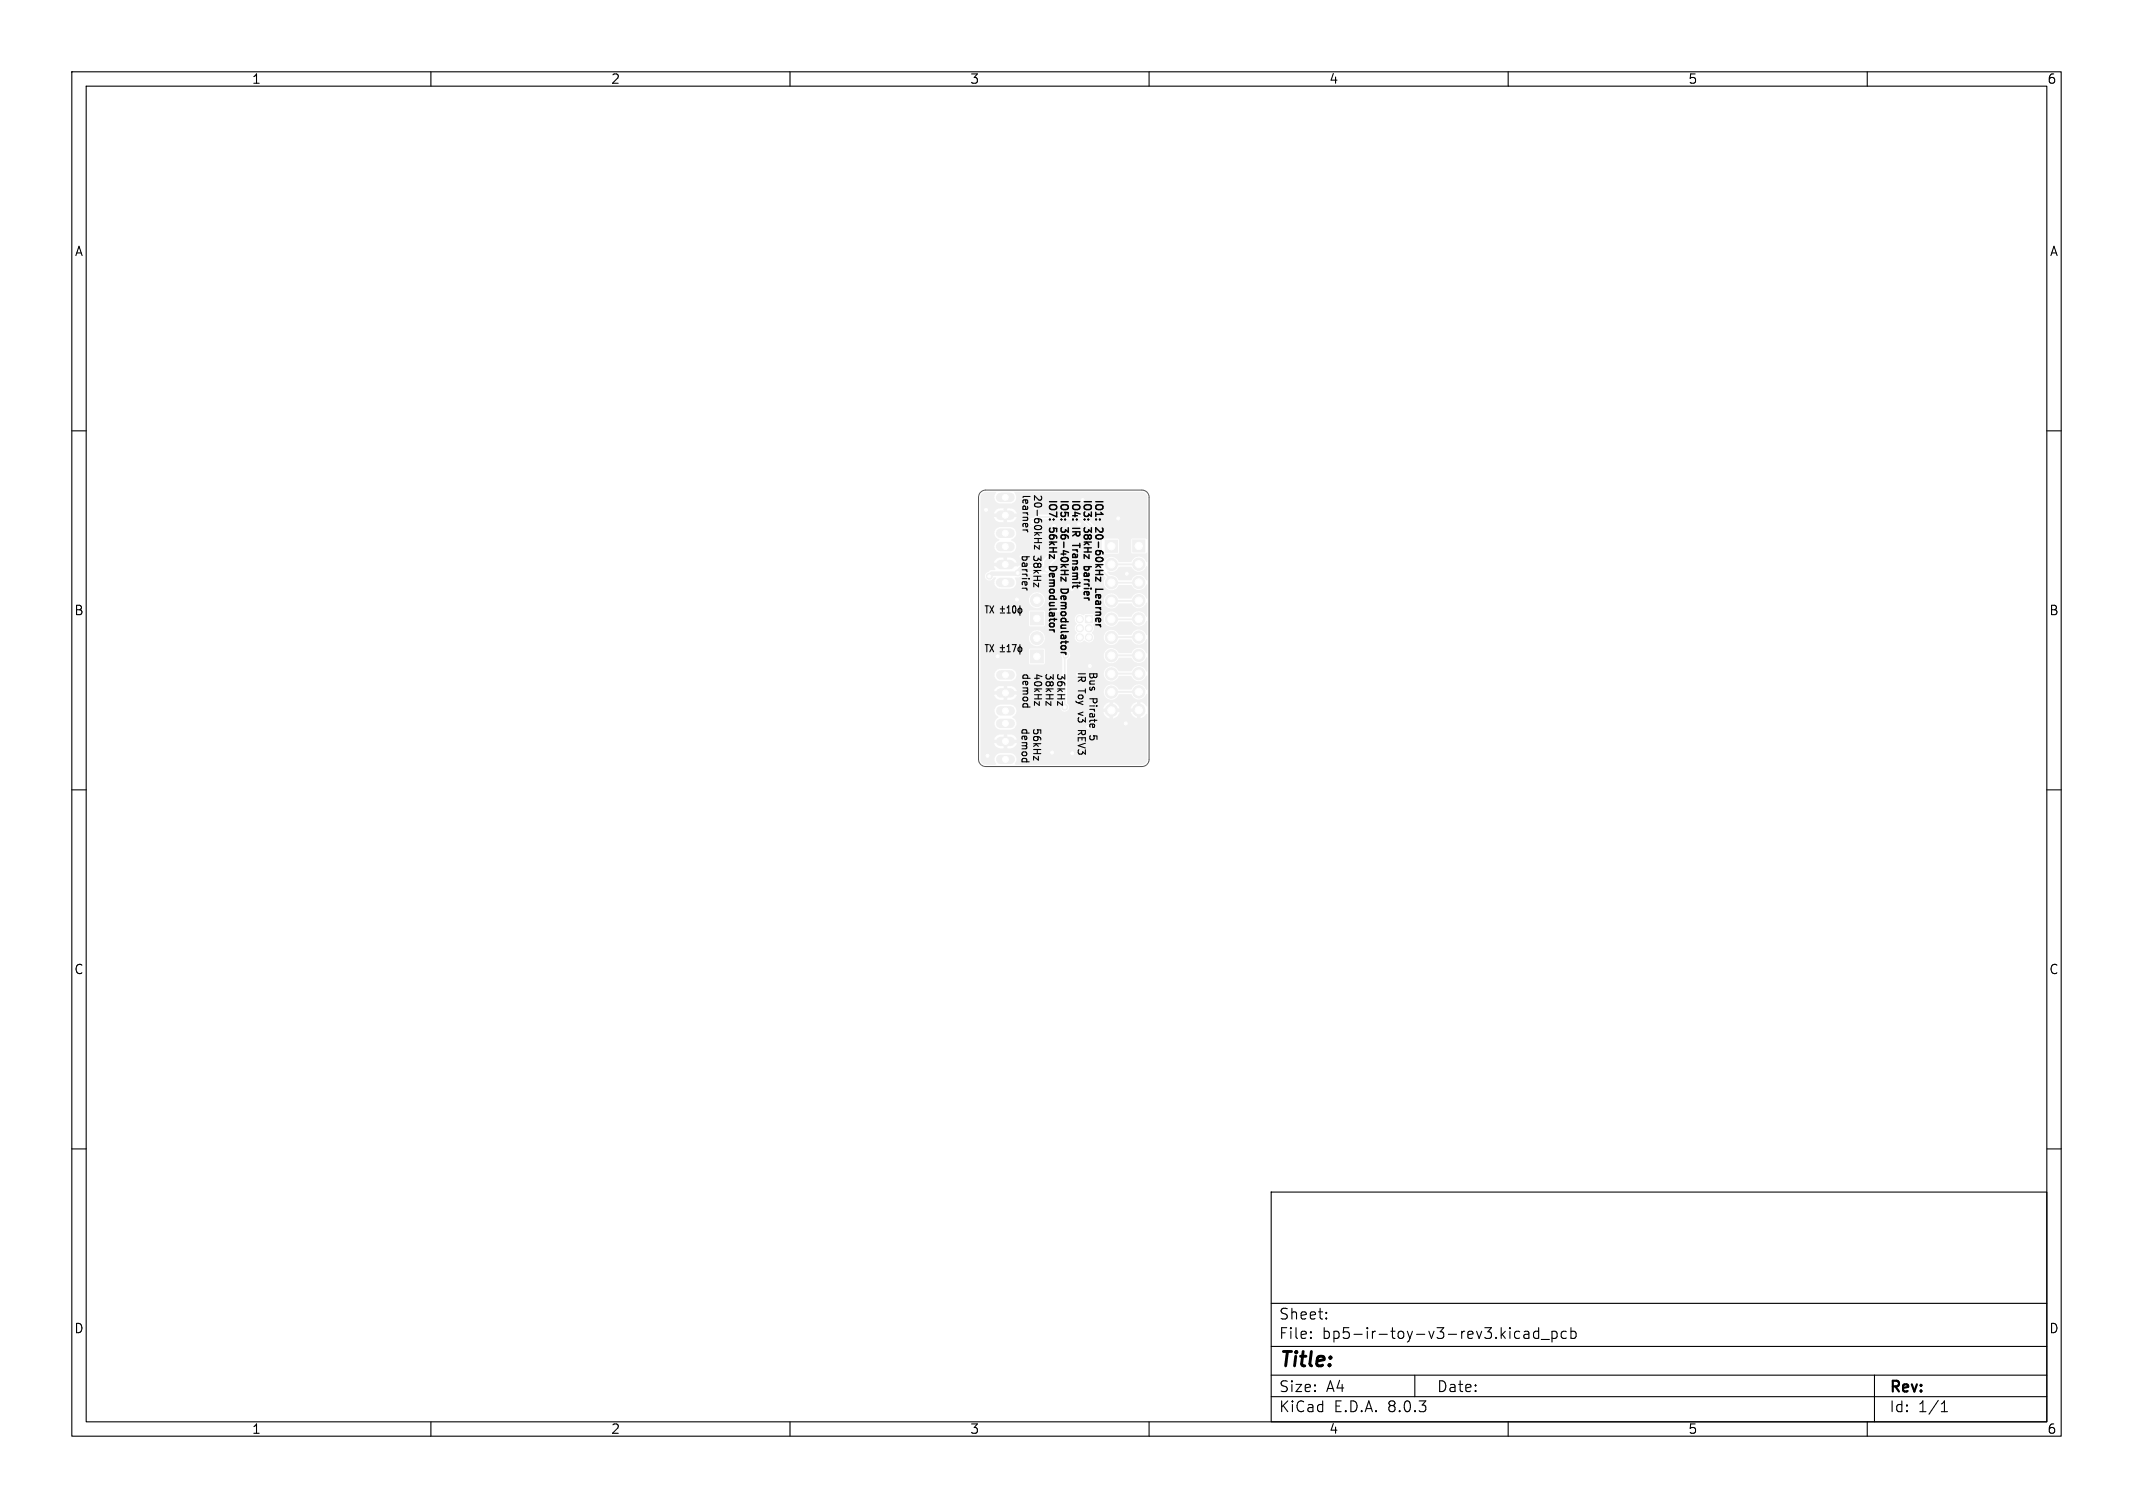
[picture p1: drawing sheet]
<svg xmlns="http://www.w3.org/2000/svg" width="297mm" height="210mm" viewBox="0 0 297 210" stroke-linecap="round" stroke-linejoin="round" font-family="sans-serif">
<g fill="#f0f0f0" stroke="#f0f0f0" stroke-width=".14">
<path d="M151.1 85.7h1v1h-1z"/>
<path d="M143.5 90.5h1.8v1.8h-1.8z"/>
<path d="M157.7 75.2h1.7v1.7h-1.7z"/>
<path d="M143.5 85.2h1.8v1.8h-1.8z"/>
<path d="M153.9 75.2h1.7v1.7h-1.7z"/>
<circle cx="150.4" cy="86.2" r=".5"/>
<circle cx="151.6" cy="87.5" r=".5"/>
<circle cx="150.4" cy="87.5" r=".5"/>
<circle cx="151.6" cy="88.8" r=".5"/>
<circle cx="150.4" cy="88.8" r=".5"/>
<circle cx="144.4" cy="88.9" r=".9"/>
<circle cx="158.6" cy="78.6" r=".85"/>
<circle cx="158.6" cy="81.1" r=".85"/>
<circle cx="158.6" cy="83.7" r=".85"/>
<circle cx="158.6" cy="86.2" r=".85"/>
<circle cx="158.6" cy="88.7" r=".85"/>
<circle cx="158.6" cy="91.3" r=".85"/>
<circle cx="158.6" cy="93.8" r=".85"/>
<circle cx="158.6" cy="96.4" r=".85"/>
<circle cx="158.6" cy="98.9" r=".85"/>
<circle cx="144.4" cy="83.6" r=".9"/>
<circle cx="154.8" cy="78.6" r=".85"/>
<circle cx="154.8" cy="81.1" r=".85"/>
<circle cx="154.8" cy="83.7" r=".85"/>
<circle cx="154.8" cy="86.2" r=".85"/>
<circle cx="154.8" cy="88.8" r=".85"/>
<circle cx="154.8" cy="91.3" r=".85"/>
<circle cx="154.8" cy="93.8" r=".85"/>
<circle cx="154.8" cy="96.4" r=".85"/>
<circle cx="154.8" cy="98.9" r=".85"/>
<circle cx="141.7" cy="79.8" r=".4"/>
<circle cx="145.8" cy="79.3" r=".4"/>
<circle cx="137.8" cy="80.3" r=".4"/>
<circle cx="150.5" cy="80.3" r=".4"/>
<circle cx="153" cy="80.3" r=".4"/>
<circle cx="151.5" cy="101.2" r=".4"/>
<circle cx="138.9" cy="91.4" r=".4"/>
<circle cx="146.8" cy="73.3" r=".4"/>
<circle cx="146.5" cy="104.8" r=".4"/>
<circle cx="149.3" cy="104.9" r=".4"/>
<circle cx="156.9" cy="79.9" r=".4"/>
<circle cx="137.3" cy="71" r=".4"/>
<circle cx="150.5" cy="74.3" r=".4"/>
<circle cx="147.3" cy="85" r=".4"/>
<circle cx="150.3" cy="73" r=".4"/>
<circle cx="151.8" cy="92.8" r=".4"/>
<circle cx="156.8" cy="100.8" r=".4"/>
<circle cx="155.7" cy="72.2" r=".4"/>
<circle cx="148.8" cy="73.3" r=".4"/>
<circle cx="150.5" cy="82" r=".4"/>
<circle cx="141.6" cy="83.5" r=".4"/>
<circle cx="137.5" cy="105.2" r=".4"/>
<circle cx="143.8" cy="72.8" r=".4"/>
<circle cx="148.4" cy="91.3" r=".4"/>
<circle cx="148.3" cy="98.5" r=".4"/>
</g>
<path d="M139.3 78.6h1.3M139.3 76.1h1.3M139.3 71.8h1.3M139.3 74.3h1.3M139.3 69.3h1.3M139.3 81.1h1.3M139.3 96.5h1.4M139.3 99h1.4M139.3 94h1.4M139.3 103.2h1.4M139.3 105.8h1.4M139.3 100.8h1.4" fill="none" stroke="#f0f0f0" stroke-width="1.3"/>
<path d="M141.7 79.8l-.1 .1h-3.5l-.3 .4" fill="none" stroke="#f0f0f0" stroke-width=".61"/>
<path d="M146.6 77.5l-.8 .8v1h-3.6" fill="none" stroke="#f0f0f0" stroke-width=".81"/>
<path d="M144.5 72h6.2l2.6 2.6v4.7l1.5 1.5v.3h3.8M158.6 78.6h-3.8M148.3 91.4v7.1M154.8 96.4h3.8M158.6 83.7h-3.8M158.6 86.2h-3.8M158.6 88.7l-3.8 .1M158.6 91.3h-3.8M158.6 93.8h-3.8" fill="none" stroke="#f0f0f0" stroke-width=".25"/>
<g fill="#f0f0f0">
<path d="M136.7 68.7l.5-.2h1.4l.1 .1a.88 .88 0 0 0-.2 .9 .88 .88 0 0 0 .7 .6h1.7a.92 .92 0 0 0 .3-1.5l17.8-.1a.75 .75 0 0 1 .8 .8v2.2h-18.2a1.06 1.06 0 0 0-1.4-.7v.6h-.2h-.3v-.6h-.7l-.3 .2-.2 .3-.1 .2h1.3l-.1 .2 .1 .3h-1.3a1.06 1.06 0 0 0 1.3 .7v-.6l.2 .1 .3-.1v.6h.5a.96 .96 0 0 0 .9-.7h-1.3l.1-.2-.1-.3h19.5l-.1 3.6-2-.1-.2 .2 .1 1.8 1.8 .1 .3-.1 .1 1.2-.2 .1a1.12 1.12 0 0 0-1.1-.8 1.12 1.12 0 0 0-1 .8h-1.7a1.13 1.13 0 0 0-1-.7 1.13 1.13 0 0 0-1 .6l-.2-.1 .1-1h2l.1-2-.2-.1-1.9 .1-.1-.7-2.7-2.7h-6.4l-.6 .4a.63 .63 0 0 0-.8 .6 .63 .63 0 0 0 .7 .7 .63 .63 0 0 0 .6-.8l.3-.3h5.8l1.9 1.9h-10.9l-.2-.5-.4-.3h-1.7a.88 .88 0 0 0-.7 .8 .88 .88 0 0 0 .7 .9l-.1 .2a.87 .87 0 0 0-.6 .9 .87 .87 0 0 0 .7 .8l1.7-.1a.89 .89 0 0 0 .6-.8 .89 .89 0 0 0-.7-.9l.1-.1a.86 .86 0 0 0 .6-.9h10.9l.6 .5v2.7h-5.8a.62 .62 0 0 0-1-.4l-.9 .9-.1 .7-.1 .1h-3l-.5 .2h-1.3l.1-.2-.1-.3h1.3l-.1-.2-.2-.3-.4-.2h-.7v.6l-.2-.1-.3 .1v-.6a1.06 1.06 0 0 0-1.3 .7h1.3l-.1 .2 .1 .3h-1.3l.2 .5h-.7l-.3 .3a.62 .62 0 0 0-.2 1 .62 .62 0 0 0 1-.3l.3 .1a.88 .88 0 0 0 .5 1.5l1.7-.1a.92 .92 0 0 0 .4-1.4l.1-.1a1.05 1.05 0 0 0 1.1-.5h3.5l.4-.4v-.9l.7-.7 .1-.5h5.8v2l.9 1a1.09 1.09 0 0 0 .4 1.7 1.09 1.09 0 0 0 1.5-.6h1.8a1.11 1.11 0 0 0 1 .7 1.11 1.11 0 0 0 1-.8l.2 .1v1.8l-.2 .1a1.12 1.12 0 0 0-1.1-.8 1.12 1.12 0 0 0-1 .8h-1.7a1.09 1.09 0 0 0-1.1-.8 1.09 1.09 0 0 0-1 1h-8.2v-.2a1.11 1.11 0 0 0-1.8-.7 1.11 1.11 0 0 0 .2 1.9 1.11 1.11 0 0 0 1.6-1h8.2v.1a1.1 1.1 0 0 0 .9 1 1.1 1.1 0 0 0 1.2-.7h1.8a1.11 1.11 0 0 0 1 .7 1.11 1.11 0 0 0 1-.8l.2 .1v1.8l-.2 .1a1.12 1.12 0 0 0-1.1-.8 1.12 1.12 0 0 0-1 .8l-1.8-.1a1.05 1.05 0 0 0-1.2-.6h-9l-.2-.2h-1.8l-.2 .2v1.8l.2 .2h1.9l.1-2h9a1.07 1.07 0 0 0-.5 1.8 1.07 1.07 0 0 0 1.8-.4h1.8a1.1 1.1 0 0 0 1 .6 1.1 1.1 0 0 0 1-.7l.2 .1v.9h-7.5l-.1-.5 .1-.3v-1.1l-1.2-.1-.3 .2a.74 .74 0 0 0-1 .1 .74 .74 0 0 0 .2 1.1 .8 .8 0 0 0 0 1.3l-.3 .2v.5h-4.2v-.2a1.11 1.11 0 0 0-1.8-.7 1.11 1.11 0 0 0 .2 1.9 1.11 1.11 0 0 0 1.6-1h4.2a.77 .77 0 0 0 1.3 .3 .74 .74 0 0 0 1.2 0 .74 .74 0 0 0-.2-1.1l.3-.3v-.3h7.5v.9l-.1 .1a1.15 1.15 0 0 0-1.1-.8 1.15 1.15 0 0 0-1.1 .7h-1.7a1.07 1.07 0 0 0-1.7-.5 1.07 1.07 0 0 0 0 1.7 1.07 1.07 0 0 0 1.7-.5h1.7a1.13 1.13 0 0 0 1.1 .7 1.13 1.13 0 0 0 1-.8l.2 .1v1.8l-.2 .1a1.12 1.12 0 0 0-1-.8 1.12 1.12 0 0 0-1.1 .7h-1.7a1.08 1.08 0 0 0-1.7-.4h-8.6l-.2-.2h-1.8l-.2 .2v1.8l.2 .2h1.9l.1-2h8.6l-.3 .4-.1 .4h-4.7a.61 .61 0 0 0-.8-.6 .61 .61 0 0 0-.3 1v2.2h-6.4l-.2-.4-.4-.3-1.6-.1a.87 .87 0 0 0-.8 .9 .87 .87 0 0 0 .8 .9l1.6-.1a.87 .87 0 0 0 .6-.9h6.4v2.4l-6.3-.1a1.09 1.09 0 0 0-1.3-.7v.7l-.2-.1-.3 .1v-.7h-.6a.96 .96 0 0 0-.8 .8h1.3l-.1 .1 .1 .4h-1.3l.1 .2 .2 .2 .4 .2 .7 .1v-.7l.1 .1 .4-.1v.7a1.06 1.06 0 0 0 1.3-.7h-1.3l.1-.2-.1-.3h7.6v1.7a.64 .64 0 0 0-.1 .9h-6.3l-.2-.4-.4-.3h-1.8a.9 .9 0 0 0-.6 .8 .9 .9 0 0 0 .5 .9 .91 .91 0 0 0-.5 .9 .91 .91 0 0 0 .8 .8h1.6a.9 .9 0 0 0 .6-.9 .9 .9 0 0 0-.5-.8l.1-.1a.88 .88 0 0 0 .4-.9h6.3a.62 .62 0 0 0 .9 0 .62 .62 0 0 0-.1-1v-6l.3-.3 .1-.3h4.7a1.09 1.09 0 0 0 .9 1 1.09 1.09 0 0 0 1.2-.7h1.7a1.13 1.13 0 0 0 1.1 .7 1.13 1.13 0 0 0 1-.8l.2 .1v1.8l-.2 .1a1.12 1.12 0 0 0-1-.7 1.12 1.12 0 0 0-1.1 .7h-1.7a1.07 1.07 0 0 0-1.7-.5 1.07 1.07 0 0 0 0 1.7 1.07 1.07 0 0 0 1.7-.5l1.7-.1a1.13 1.13 0 0 0 1.1 .8 1.13 1.13 0 0 0 1-.8l.2 .1v1.8l-.2 .1a1.12 1.12 0 0 0-1-.8 1.12 1.12 0 0 0-1.1 .7h-1.7a1.07 1.07 0 0 0-1.7-.5 1.07 1.07 0 0 0 0 1.7 1.07 1.07 0 0 0 1.7-.5h1.7a1.13 1.13 0 0 0 1.1 .7 1.13 1.13 0 0 0 1-.8l.2 .1v1.6l-.1 .1-.4-.4-.5-.2v.7h-.5v-.7l-.6 .3-.3 .5 .7 .1h-2.2l-.3-.6-.6-.3v.7h-.5v-.7l-.6 .3-.3 .6h.7v.5h-.7l.3 .5 .6 .4v-.7h.5v.7l.4-.3 .4-.5 .1-.1h-.7v-.5h2.9v.4h-.7l.3 .6 .6 .3v-.7h.5v.7l.5-.2 .4-.4 .1 3.6h-18.2a1.06 1.06 0 0 0-1.3-.7v.6l-.2-.1-.3 .1v-.6h-.7l-.4 .2-.2 .3-.1 .2h1.3l-.1 .2 .1 .3h-1.3a1.06 1.06 0 0 0 1.4 .7v-.6l.1 .1 .4-.1v.6h.6l.4-.2 .2-.3 .1-.2h-1.3l.1-.2-.1-.3h19.5v2.7a.75 .75 0 0 1-.8 .8h-17.6l-.1-.1a.88 .88 0 0 0 .2-.9 .88 .88 0 0 0-.8-.6h-1.6a.92 .92 0 0 0-.4 1.5l-1.5 .1a.75 .75 0 0 1-.7-.8v-36.4z"/>
<path d="M154.2 79.6a1.25 1.25 0 0 0 1.6-.7h1.7a1.13 1.13 0 0 0 1.1 .7 1.13 1.13 0 0 0 1-.8l.2 .1v1.8l-.1 .1a1.15 1.15 0 0 0-1.1-.7 1.15 1.15 0 0 0-1.1 .7h-1.7a1.16 1.16 0 0 0-1.3-.7l-.3-.4z"/>
</g>
<g fill="#fff" stroke="#fff" stroke-width=".14">
<circle cx="141.7" cy="79.8" r=".2"/>
<circle cx="137.8" cy="80.2" r=".2"/>
<circle cx="153" cy="80.2" r=".2"/>
<circle cx="151.5" cy="101.3" r=".2"/>
<circle cx="138.9" cy="91.4" r=".2"/>
<circle cx="146.8" cy="73.2" r=".2"/>
<circle cx="146.5" cy="104.8" r=".2"/>
<circle cx="149.3" cy="104.9" r=".2"/>
<circle cx="156.9" cy="79.9" r=".2"/>
<circle cx="137.3" cy="71" r=".2"/>
<circle cx="150.3" cy="73" r=".2"/>
<circle cx="151.8" cy="92.7" r=".2"/>
<circle cx="156.8" cy="100.7" r=".2"/>
<circle cx="155.7" cy="72.2" r=".2"/>
<circle cx="148.8" cy="73.2" r=".2"/>
<circle cx="141.6" cy="83.5" r=".2"/>
<circle cx="137.5" cy="105.3" r=".2"/>
<circle cx="148.3" cy="98.5" r=".2"/>
<circle cx="151.6" cy="86.2" r=".33"/>
<circle cx="150.4" cy="86.2" r=".33"/>
<circle cx="151.6" cy="87.5" r=".33"/>
<circle cx="150.4" cy="87.5" r=".33"/>
<circle cx="151.6" cy="88.8" r=".33"/>
<circle cx="150.4" cy="88.8" r=".33"/>
<circle cx="140" cy="78.6" r=".41"/>
<circle cx="140" cy="81.1" r=".41"/>
<circle cx="140" cy="76.1" r=".41"/>
<circle cx="144.4" cy="91.4" r=".45"/>
<circle cx="144.4" cy="88.9" r=".45"/>
<circle cx="158.6" cy="76" r=".5"/>
<circle cx="158.6" cy="78.6" r=".5"/>
<circle cx="158.6" cy="81.1" r=".5"/>
<circle cx="158.6" cy="83.7" r=".5"/>
<circle cx="158.6" cy="86.2" r=".5"/>
<circle cx="158.6" cy="88.7" r=".5"/>
<circle cx="158.6" cy="91.3" r=".5"/>
<circle cx="158.6" cy="93.8" r=".5"/>
<circle cx="158.6" cy="96.4" r=".5"/>
<circle cx="158.6" cy="98.9" r=".5"/>
<circle cx="140" cy="96.5" r=".41"/>
<circle cx="140" cy="99" r=".41"/>
<circle cx="140" cy="94" r=".41"/>
<circle cx="144.4" cy="86.1" r=".45"/>
<circle cx="144.4" cy="83.6" r=".45"/>
<circle cx="140" cy="71.8" r=".41"/>
<circle cx="140" cy="74.3" r=".41"/>
<circle cx="140" cy="69.3" r=".41"/>
<circle cx="140" cy="103.2" r=".41"/>
<circle cx="140" cy="105.8" r=".41"/>
<circle cx="140" cy="100.8" r=".41"/>
<circle cx="154.8" cy="76.1" r=".5"/>
<circle cx="154.8" cy="78.6" r=".5"/>
<circle cx="154.8" cy="81.1" r=".5"/>
<circle cx="154.8" cy="83.7" r=".5"/>
<circle cx="154.8" cy="86.2" r=".5"/>
<circle cx="154.8" cy="88.8" r=".5"/>
<circle cx="154.8" cy="91.3" r=".5"/>
<circle cx="154.8" cy="93.8" r=".5"/>
<circle cx="154.8" cy="96.4" r=".5"/>
<circle cx="154.8" cy="98.9" r=".5"/>
</g>
<g fill="none" stroke="#000" stroke-width=".15">
<path d="M10 10h277v190h-277zM12 12h273v186h-273zM60 10v2M110 10v2M160 10v2M210 10v2M260 10v2M10 60h2M285 60h2M142.4 73.8h.7M142.9 73.8l.2 .3M144 75.6h1"/>
<path d="M144.6 75v.6M144.7 75.9v.6l-.7-.6v.6M137.2 89.8h.4M137.2 84.4h.4M137.4 84.4v1M137.4 89.8v1M137.8 89.8l.6 1M137.8 84.4l.6 1M138.4 89.8l-.6 1M138.4 84.4l-.6 1M139.3 90.2h.6M139.3 90.8h.6"/>
<path d="M139.3 84.8h.6M139.3 85.4h.6M139.6 84.4v.8M139.6 89.8v.8M140.2 90.8h.5M140.2 84.7l.3-.3v1M140.2 90.1l.3-.3v1M140.2 85.4h.5M140.9 89.8h.6l-.4 1M141.1 84.4h.1a.59 .59 0 0 1 0 1 .78 .78 0 0 1-.1-1zM141.9 90.2v-.1a.33 .33 0 0 1 .4 .3 .33 .33 0 0 1-.4 .4l-.2-.3zM142 84.4v1.3"/>
<path d="M142 89.8v1.3M142.3 81.9h.7M142.4 98.5h1M142.4 98.2l.1 .3M142.8 81.9l.2 .3M143.1 98.2v.3M144.6 81.2v.5l-.7-.5v.5M144.7 97.7v.5l-.7-.5v.5M146.3 97.7v.5l-.6-.5v.5M147.9 97.7v.5l-.6-.5v.5M10 110h2M142.3 106.1h1"/>
<path d="M142.3 105.8l.1 .3M143 105.8l-.1 .3M144.6 105.3v.6l-.7-.6v.6M150.1 101.7h1v.4M150.6 101.7v.4M152.1 100.8l.1 .5h.2M285 110h2M10 160h2M285 160h2M177 166h108v32h-108zM60 198v2M110 198v2"/>
<path d="M160 198v2M177 194.5h108M177 191.5h108M177 187.5h108M177 181.5h108M182.5 186.3h.1l-.1 .1M182.5 186.3v.1M182.5 185.5v.1M182.5 185.5h.1l-.1 .1M184.7 183.6v.1M184.7 183.6h-.1l.1 .1M184.7 182.8v.1"/>
<path d="M184.7 182.8h-.1l.1 .1M197 191.5v3M210 198v2M211.2 185.4l.4 .1M211.6 186.3l-.4 .1M212.2 185.5l.2-.1 .4 .1 .1 .9M212.9 185.8h-.5a.29 .29 0 0 0-.2 .3 .29 .29 0 0 0 .2 .3l.5-.1M214.2 185.5l-.4-.1-.3 .3v.4l.2 .2 .1 .1 .4-.1M214.2 184.9v1.5M214.6 186.5h1.1M216.1 185.5l.4-.1 .3 .3v.4l-.1 .2-.2 .1-.4-.1M216.1 185.4v1.5"/>
<path d="M218.1 185.5l-.4-.1-.3 .3v.4l.1 .2 .2 .1 .4-.1M218.7 185.5l.5-.1 .3 .3v.4l-.2 .2-.1 .1-.5-.1M218.7 184.9v1.5M260 198v2M261 191.5v6.5M270.3 196.6h.9M270.3 195.5l.4-.4v1.5"/>
<circle cx="142" cy="85.1" r=".31"/>
</g>
<path d="M147.1 78.9h-1v.3M151 78.9h1M151 78.9v.1M151.6 78.9v.1M148.4 80.4v.5l-.7-.5v.5M148.7 82.1h-1v.2M153.2 80.4v.5l-.6-.5v.5M153.6 82.1h-1v.4" fill="none" stroke="#000" stroke-width=".2"/>
<path d="M136.5 68.5l.4-.2h.4h21.7a1 1 0 0 1 1 1v36.5a1 1 0 0 1-1 1h-21.7a1 1 0 0 1-1-1v-36.5v-.4z" fill="none" stroke="#575757" stroke-width=".14"/>
<text font-size="2.8" x="178" y="190.9">Title:</text>
<g font-size="2.1">
<text x="178" y="184">Sheet:</text>
<text x="178" y="186.7">File:</text>
<text x="184.1" y="186.7">bp5-ir-toy-v3-rev3.kicad_pcb</text>
<text x="178" y="196.9">KiCad</text>
<text x="178" y="194.1">Size:</text>
<text x="184.7" y="194.1">A4</text>
<text x="185.7" y="196.9">E.D.A.</text>
<text x="193.3" y="196.9">8.0.3</text>
<text x="200" y="194.1">Date:</text>
<text x="263" y="194.3">Rev:</text>
<text x="263" y="196.9">Id:</text>
<text x="267.1" y="196.9">1/1</text>
</g>
<g font-size="1.8">
<text x="35" y="11.9">1</text>
<text x="85" y="11.9">2</text>
<text x="135" y="11.9">3</text>
<text x="185" y="11.9">4</text>
<text x="235" y="11.9">5</text>
<text x="285" y="11.9">6</text>
<text x="10.3" y="35.9">A</text>
<text x="285.4" y="35.9">A</text>
<text x="10.3" y="85.9">B</text>
<text x="285.3" y="85.9">B</text>
<text x="10.3" y="135.9">C</text>
<text x="285.3" y="135.9">C</text>
<text x="10.3" y="185.9">D</text>
<text x="285.3" y="185.9">D</text>
<text x="35" y="199.9">1</text>
<text x="85" y="199.9">2</text>
<text x="135" y="199.9">3</text>
<text x="185" y="199.9">4</text>
<text x="235" y="199.9">5</text>
<text x="285" y="199.9">6</text>
</g>
<g font-size="1.4">
<text x="142.3" y="68.8" transform="rotate(90 142.3 68.8)">learner</text>
<text x="143.9" y="68.8" transform="rotate(90 143.9 68.8)">20-60kHz</text>
<text x="146" y="69.5" transform="rotate(90 146 69.5)">IO7:</text>
<text x="147.6" y="69.5" transform="rotate(90 147.6 69.5)">IO5:</text>
<text x="149.2" y="69.5" transform="rotate(90 149.2 69.5)">IO4:</text>
<text x="150.8" y="69.5" transform="rotate(90 150.8 69.5)">IO3:</text>
<text x="152.4" y="69.5" transform="rotate(90 152.4 69.5)">IO1:</text>
<text x="142.2" y="77.2" transform="rotate(90 142.2 77.2)">barrier</text>
<text x="143.8" y="77.2" transform="rotate(90 143.8 77.2)">38kHz</text>
<text x="146" y="73.6" transform="rotate(90 146 73.6)">56kHz</text>
<text x="147.6" y="73.6" transform="rotate(90 147.6 73.6)">36-40kHz</text>
<text x="149.2" y="73.6" transform="rotate(90 149.2 73.6)">IR</text>
<text x="149.2" y="76.3" transform="rotate(90 149.2 76.3)">Transmit</text>
<text x="150.8" y="73.6" transform="rotate(90 150.8 73.6)">38kHz</text>
<text x="152.4" y="73.6" transform="rotate(90 152.4 73.6)">20-60kHz</text>
<text x="146" y="79.3" transform="rotate(90 146 79.3)">Demodulator</text>
<text x="147.6" y="82.5" transform="rotate(90 147.6 82.5)">Demodulator</text>
<text x="150.8" y="79.3" transform="rotate(90 150.8 79.3)">barrier</text>
<text x="152.4" y="82.5" transform="rotate(90 152.4 82.5)">Learner</text>
<text x="142.3" y="93.7" transform="rotate(90 142.3 93.7)">demod</text>
<text x="143.9" y="93.7" transform="rotate(90 143.9 93.7)">40kHz</text>
<text x="145.5" y="93.7" transform="rotate(90 145.5 93.7)">38kHz</text>
<text x="147.1" y="93.7" transform="rotate(90 147.1 93.7)">36kHz</text>
<text x="150" y="93.5" transform="rotate(90 150 93.5)">IR</text>
<text x="150" y="96" transform="rotate(90 150 96)">Toy</text>
<text x="151.6" y="93.5" transform="rotate(90 151.6 93.5)">Bus</text>
<text x="142.2" y="101.3" transform="rotate(90 142.2 101.3)">demod</text>
<text x="143.8" y="101.3" transform="rotate(90 143.8 101.3)">56kHz</text>
<text x="150" y="99.4" transform="rotate(90 150 99.4)">v3</text>
<text x="151.6" y="97.2" transform="rotate(90 151.6 97.2)">Pirate</text>
<text x="150" y="102.2" transform="rotate(90 150 102.2)">REV3</text>
<text x="151.6" y="102.7" transform="rotate(90 151.6 102.7)">5</text>
</g>
</svg>
